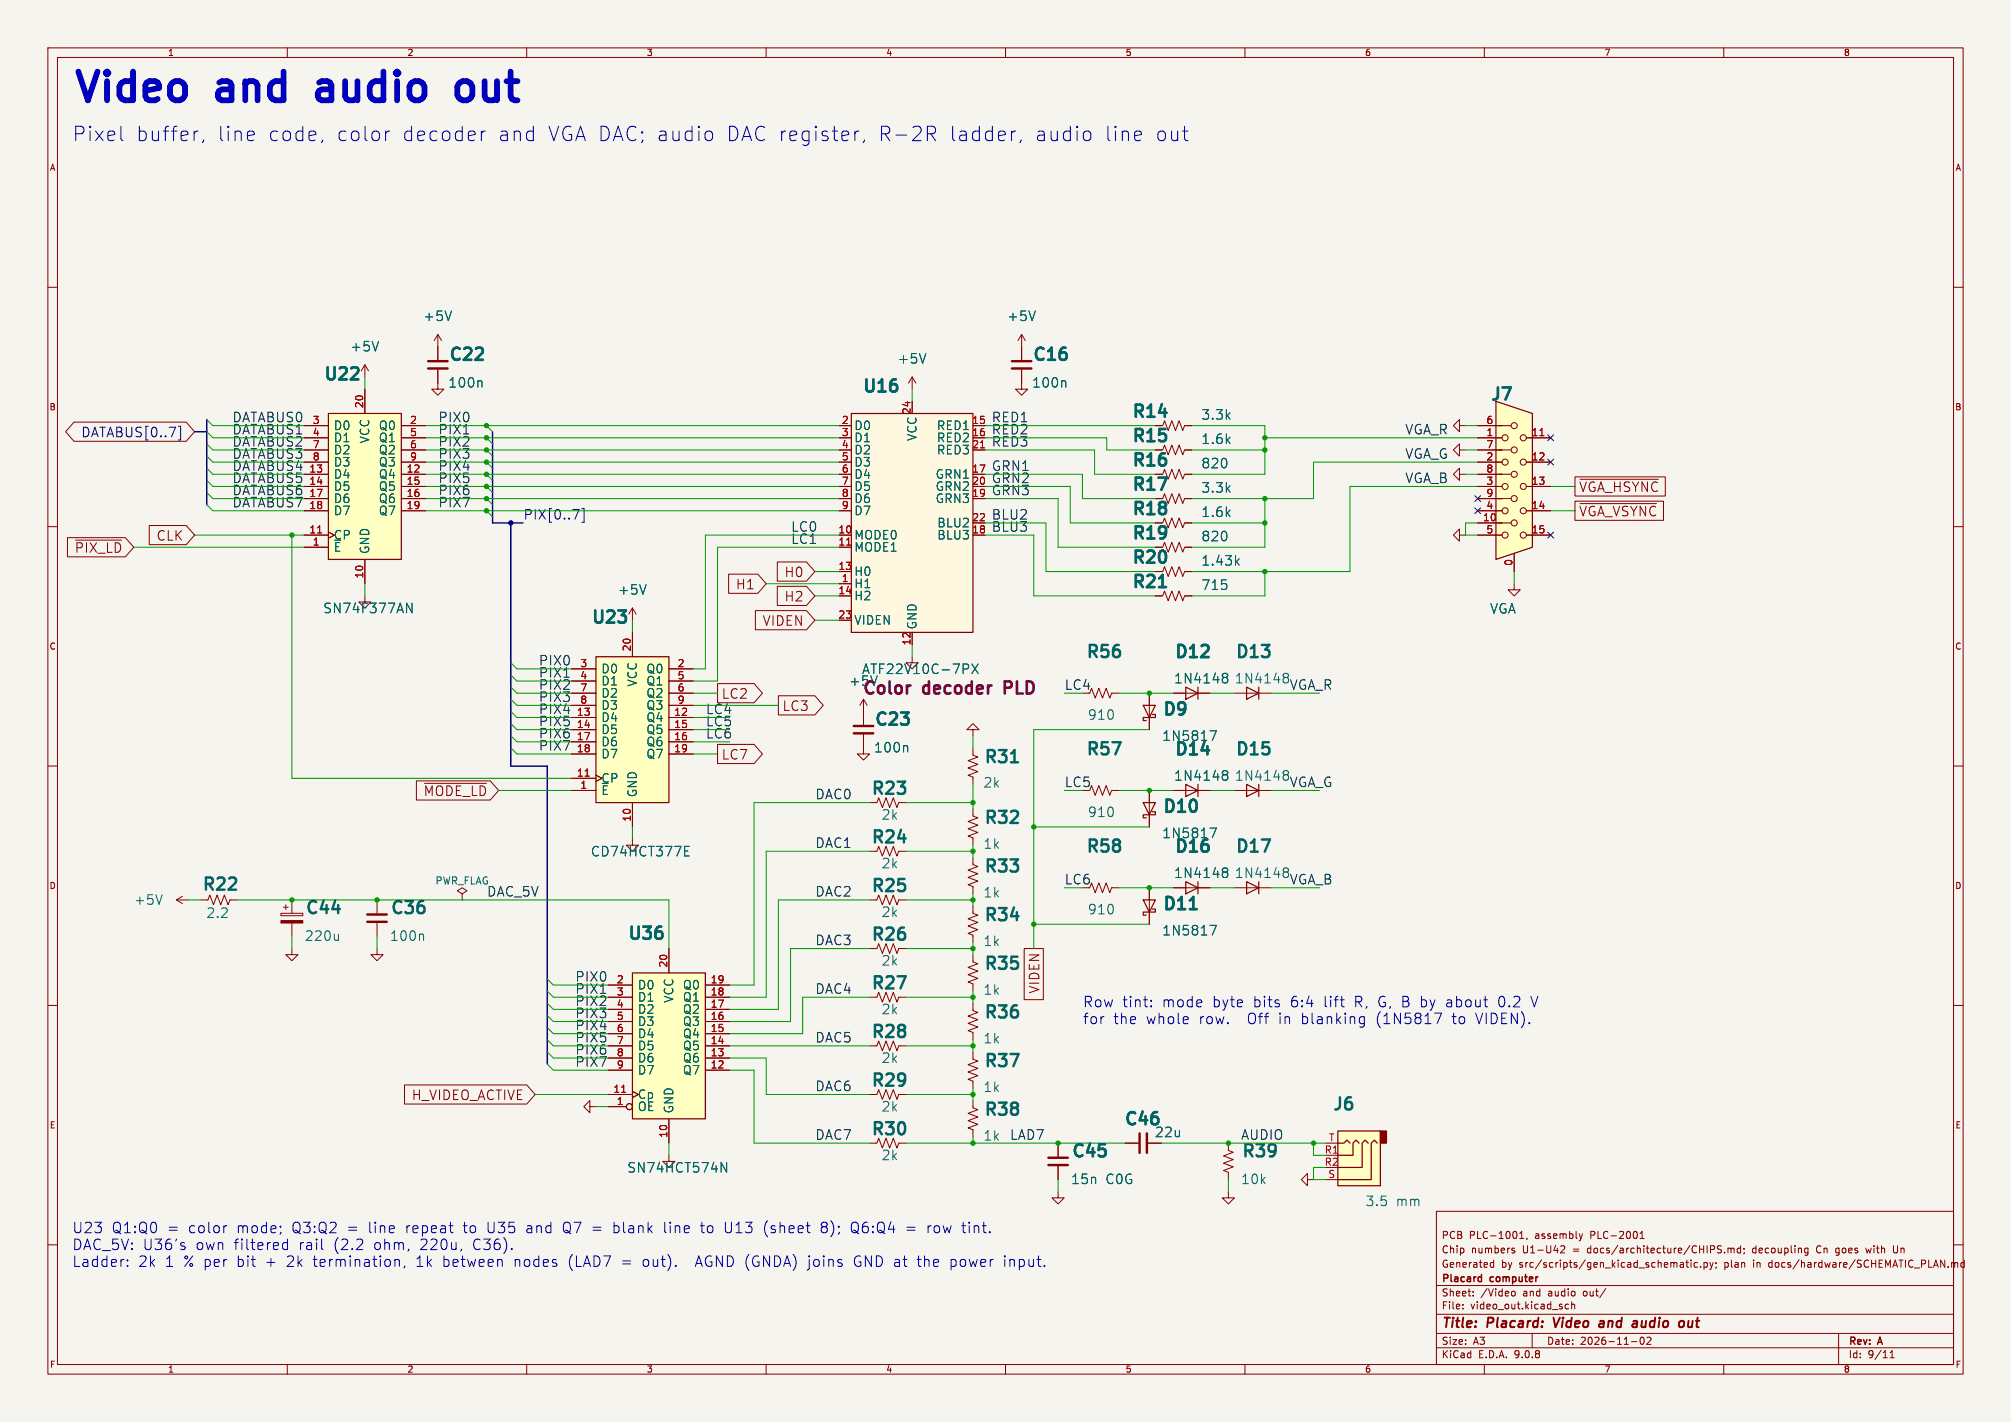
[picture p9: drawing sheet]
<svg xmlns="http://www.w3.org/2000/svg" width="420mm" height="297mm" viewBox="0 0 420 297" stroke-linecap="round" stroke-linejoin="round" font-family="sans-serif">
<path d="M0 0h420v297h-420z" fill="#f5f4ef" stroke="#f5f4ef" stroke-width=".21"/>
<g fill="none" stroke="#840000" stroke-width=".21">
<path d="M10 10h400v277h-400zM12 12h396v273h-396zM60 10v2M110 10v2M160 10v2M210 10v2M260 10v2M310 10v2M360 10v2M10 60h2M91.4 69.9l-.7 1.2M91.4 69.9l.8 1.2"/>
<path d="M91.4 69.9v2.5M190.5 78.7l-.8 1.3M190.5 78.7l.8 1.3M190.5 78.7v2.6M408 60h2M10 110h2M242.8 119.4l.4-1 .8 2 .7-2 .8 2 .8-2 .7 2 .4-1h1.5M242.8 104.1l.4-1 .8 2.1 .7-2.1 .8 2.1 .8-2.1 .7 2.1 .4-1.1h1.5M242.8 109.2l.4-1 .8 2 .7-2 .8 2 .8-2 .7 2 .4-1h1.5M242.8 114.3l.4-1 .8 2 .7-2 .8 2 .8-2 .7 2 .4-1h1.5M408 110h2M76.2 124.5v1.2h1.3l-1.3 1.3-1.3-1.3h1.3"/>
<path d="M10 160h2M180.3 146.1l-.7 1.2M180.3 146.1l.8 1.2M180.3 146.1v2.5M408 160h2M240 165.1v7.6M36.8 188h2.6M36.8 188l1.3 .7M38.1 187.2l-1.3 .8M41.9 188h1.5l.4-1.1 .8 2.1 .7-2.1 .8 2.1 .8-2.1 .7 2.1 .4-1h1.5M58.7 190.8h4.5v.5h-4.5zM59.2 189.5h1"/>
<path d="M59.7 189v1M61 198.1v1.3h1.2l-1.2 1.3-1.3-1.3h1.3M61 188v2.8M61 192.8v2.8M78.7 198.1v1.3h1.3l-1.3 1.3-1.2-1.3h1.2M240 185.4v7.6M245.1 185.4h7.6M10 210h2M408 210h2M123.2 231.1v-1.2l-1.3 1.2 1.3 1.3v-1.3h1.3M300 253h108v32h-108zM317.4 258.7h.8"/>
<path d="M317.4 257.6l.4-.4v1.5M318.9 258.6l-.1 .3M329.8 257.7l.4 1M330.2 258.7l-.2 .3M330.5 257.7l-.3 1M342.5 258.7h.9M342.5 257.6l.4-.4v1.5M10 260h2M300 278.5h108M300 274.5h108M300 268.5h108M305.5 273.2v.2"/>
<path d="M305.5 272.5v.1M307.7 270.5v.2M307.7 269.8v.1M311.4 264.6h.5M311.4 263.8h.5M311.9 263.2v1.5M315.7 269.8l.5-.1 .2 .3-.1 .6-.4 .1-.2-.2M315.9 261.2l.4 .1 .1 .2-.2 .2h-.3M315.9 260.7l.4 .1M320 278.5v3M325.9 260.3l.6-.1 .3 .4-.9 1.1h.9M327.6 272.5l-.4-.1-.3 .3 .1 .6h.6"/>
<path d="M328.2 272.5l.2-.1 .4 .1 .1 .9M328.2 271.9v1.5M335.4 269.1l-1.3 1.9M342.7 279.4l.2-.1a.8 .8 0 0 1 .5 .7 .8 .8 0 0 1-.5 .8l-.2-.2-.2-.4zM343.9 279.4l.6-.1 .3 .4-.9 1.1h.9M351.1 263.7h.3l.2 .2v.8M351.6 264.6l-.5 .1M351.6 264l-.5 .1M352.1 263.7h.6M352.3 263.2v1.3l.4 .2M353.2 263.2v.1M353.2 263.7v1"/>
<path d="M354.5 263.8l-.4-.1-.3 .3 .1 .6h.6M355.2 264.5v.2M355.9 263.8l.4-.1 .3 .3-.2 .6h-.5M355.9 263.7v1.5M357.1 263.7l.3 1M357.4 264.7l-.3 .5M357.8 263.7l-.4 1M358.4 263.8v.1M358.4 264.6l-.1 .3M358.9 260.2l.6 .1M359.2 261l.3 .3-.3 .4M360.2 261.5v.2"/>
<path d="M360.9 260.8l.4-.1 .2 .2M360.9 260.7v1M361.5 260.9l.2-.2 .4 .1 .1 .9M361.5 260.9v.8M363.5 260.8l-.4-.1-.3 .3 .1 .6h.6M363.5 260.2v1.5M364.2 260.8v.1M364.3 261.6l-.1 .3M377 261.6h.6M377 260.8h.6M377.6 260.7v1.2l-.2 .2-.3 .1M383.4 260.8v.7"/>
<path d="M384 278.5v6.5M389.7 260.7l.2 1M395.4 260.2v1.2l.2 .2 .4 .1M407.6 263.8l.4-.1 .2 .2M407.6 263.7v1M408 260h2M408.2 263.9l.2-.2 .4 .1 .1 .9M408.2 263.9v.8M410.2 263.8l-.4-.1-.3 .3 .2 .6h.5M410.2 263.2v1.5M60 285v2M110 285v2"/>
<path d="M160 285v2M210 285v2M260 285v2M300 281.5h108M310 285v2M340.7 280.2h1.2M360 285v2M394.7 283.6h.9M394.7 282.5l.5-.4v1.5"/>
</g>
<path d="M324.4 275.2l.5 2M333.9 276.9l.3 .3 .7-.1M334.2 276h.7M335 276.3l-.7 .1-.3 .3M341.7 275.9l.2 .3-.1 1M341.9 276.3l-.2 .1M352.6 275.9v1.2h.7" fill="none" stroke="#840000" stroke-width=".4"/>
<path d="M309 266.7l.4 .1M309.4 266.2v1.5M309.4 267.6l-.4 .1" fill="none" stroke="#840000" stroke-width=".3"/>
<path d="M258.2 117.3l.6 .7M258.8 116.7l-.8 .8M252.7 173h1.3l-.8 2M70.7 195.1v1.3M70.7 196.2l-.1 .1M252.7 193.3h1.3l-.8 2M255.7 181.3l.5 .1 .2 .3-.4 .4M255.7 182.1h.3M256 182.1l.4 .4v.4l-.2 .3-.5 .1" fill="none" stroke="#006464" stroke-width=".21"/>
<path d="M238.8 167.6h2.5l-1.3 2.6zM240.7 169.5h.6v.7h-2.5v.6h.6M238.8 188h2.5l-1.3 2.5zM240.7 189.9h.6v.6h-2.5v.6h.6M247.6 184.2l2.6 1.2-2.6 1.3zM250.2 184.2v2.5" fill="none" stroke="#840000" stroke-width=".25"/>
<path d="M58.7 192.3h4.5v.5h-4.5z" fill="#840000" stroke="#840000" stroke-width=".21"/>
<path d="M248.5 189.9h1.4" fill="none" stroke="#006464" stroke-width=".51"/>
<path d="M68.6 86.4h15.2v30.4h-15.2z" fill="#ffffc2"/>
<path d="M68.6 86.4h15.2v30.4h-15.2z" fill="none" stroke="#840000" stroke-width=".25"/>
<g fill="none" stroke="#840000" stroke-width=".21">
<path d="M63.5 88.9h5.1M63.5 91.4h5.1M63.5 94h5.1M63.5 96.5h5.1M63.5 99.1h5.1M76.2 81.3v5.1M83.8 88.9h5.1M83.8 91.4h5.1M83.8 94h5.1M83.8 96.5h5.1M83.8 99.1h5.1M91.4 80v1.3h1.3l-1.3 1.3-1.2-1.3h1.2"/>
<path d="M242.8 88.9l.4-1 .8 2 .7-2 .8 2 .8-2 .7 2 .4-1h1.5M242.8 94l.4-1 .8 2 .7-2 .8 2 .8-2 .7 2 .4-1h1.5M242.8 99.1l.4-1.1 .8 2.1 .7-2.1 .8 2.1 .8-2.1 .7 2.1 .4-1h1.5M63.5 101.6h5.1M63.5 104.1h5.1M63.5 106.7h5.1M63.5 111.8h5.1M63.5 114.3h5.1M68.6 111.1l1.2 .7-1.2 .6M76.2 116.8v5.1M83.8 101.6h5.1M83.8 104.1h5.1"/>
<path d="M83.8 106.7h5.1M180.3 148.6v2.8M180.3 153.4v2.8"/>
</g>
<path d="M66.3 111.3h.9" fill="none" stroke="#a90000" stroke-width=".21"/>
<path d="M84.9 126l1.2 2v-2M189.5 155.8l.1 1.3" fill="none" stroke="#006464" stroke-width=".21"/>
<path d="M178.3 151.6h4.1M178.3 153.2h4.1" fill="none" stroke="#840000" stroke-width=".51"/>
<path d="M312.4 83.8l7.6 2.6v27.9l-7.6 2.5z" fill="#ffffc2"/>
<path d="M312.4 83.8l7.6 2.6v27.9l-7.6 2.5z" fill="none" stroke="#840000" stroke-width=".25"/>
<g fill="none" stroke="#840000" stroke-width=".21">
<path d="M304.8 99.1v-1.3l-1.3 1.3 1.3 1.2v-1.2h1.3M308.6 94h7M308.6 88.9h7M308.6 99.1h7M308.6 91.4h5.1M308.6 96.5h5.1M318.8 91.4h5M318.8 96.5h5M308.6 104.1h7M308.6 109.2h7M308.6 101.6h5.1M308.6 106.7h5.1"/>
<path d="M308.6 111.8h5.1M316.2 115.6v3.8M318.8 101.6h5M318.8 106.7h5M318.8 111.8h5M316.2 121.9v1.3h1.3l-1.3 1.3-1.2-1.3h1.2M180.3 156.2v1.3h1.3l-1.3 1.3-1.2-1.3h1.2M183.1 238.8l.4-1.1 .8 2.1 .7-2.1 .8 2.1 .8-2.1 .7 2.1 .4-1M139.7 241.3v1.3h1.3l-1.3 1.2-1.3-1.2h1.3"/>
<circle cx="314.3" cy="91.4" r=".63"/>
<circle cx="314.3" cy="96.5" r=".63"/>
<circle cx="316.2" cy="88.9" r=".63"/>
<circle cx="316.2" cy="94" r=".63"/>
<circle cx="316.2" cy="99.1" r=".63"/>
<circle cx="318.1" cy="91.4" r=".63"/>
<circle cx="318.1" cy="96.5" r=".63"/>
<circle cx="314.3" cy="111.8" r=".63"/>
<circle cx="314.3" cy="101.6" r=".63"/>
<circle cx="314.3" cy="106.7" r=".63"/>
<circle cx="316.2" cy="109.2" r=".63"/>
<circle cx="316.2" cy="104.1" r=".63"/>
<circle cx="318.1" cy="111.8" r=".63"/>
<circle cx="318.1" cy="106.7" r=".63"/>
<circle cx="318.1" cy="101.6" r=".63"/>
</g>
<path d="M321.6 91h.9" fill="none" stroke="#a90000" stroke-width=".21"/>
<path d="M177.8 86.4h25.4v45.7h-25.4z" fill="#fff8e1"/>
<path d="M177.8 86.4h25.4v45.7h-25.4zM238.8 147.3h2.5l-1.3 2.6zM240.7 149.2h.6v.7h-2.5v.6h.6M247.6 163.8l2.6 1.3-2.6 1.3zM250.2 163.8v2.6M260.3 163.8l2.6 1.3-2.6 1.3zM262.9 163.8v2.6M260.3 184.2l2.6 1.2-2.6 1.3zM262.9 184.2v2.5" fill="none" stroke="#840000" stroke-width=".25"/>
<g fill="none" stroke="#840000" stroke-width=".21">
<path d="M76.2 76.2l-.8 1.3M76.2 76.2l.8 1.3M76.2 76.2v2.5M91.4 72.4v2.8M91.4 77.2v2.8M213.4 77.2v4.1h1.2l-1.2 1.3-1.3-1.3h1.3M213.4 72.4v2.8M175.3 88.9h2.5M175.3 91.4h2.5M175.3 94h2.5M175.3 96.5h2.5M175.3 99.1h2.5"/>
<path d="M203.2 94h2.5M175.3 101.6h2.5M175.3 104.1h2.5M175.3 106.7h2.5M175.3 114.3h2.5M175.3 121.9h2.5M190.5 137.2v1.2h1.3l-1.3 1.3-1.3-1.3h1.3M203.2 156.2v1.5l1 .4-2 .8 2 .7-2 .8 2 .8-2 .7 1 .4v1.5M203.2 152.4h1.3l-1.3-1.3-1.3 1.3h1.3v1.3M227.6 144.8l.4-1 .7 2 .8-2 .8 2 .7-2 .8 2 .4-1h1.5M240 144.8v7.6M203.2 179.1v1.5l1 .4-2 .7 2 .8-2 .8 2 .7-2 .8 1 .4v1.5"/>
<path d="M227.6 165.1l.4-1 .7 2 .8-2 .8 2 .7-2 .8 2 .4-1h1.5M245.1 165.1h7.6M257.8 165.1h7.6M78.7 188v2.8M78.7 192.8v2.8M96.5 186.7l1-.6-1-.7-1 .7 1 .6v1.3M96.5 188h.1M257.8 185.4h7.6"/>
</g>
<path d="M204.8 93.5h.8M176.8 113.9h.9" fill="none" stroke="#a90000" stroke-width=".21"/>
<path d="M100.6 79.6l.1 1.3M222.5 79.6l.1 1.3M203 138.7l1.3 2M204.3 138.7l-1.3 2M252.7 152.6h1.3l-.8 2M255.7 161l.5 .1 .2 .2-.4 .5M255.7 161.8h.3M256 161.8l.4 .4v.4l-.2 .3-.5 .1M268.4 161l.5 .1 .2 .2-.1 .3M88.4 195.2l.1 1.2M268.4 181.3l.5 .1 .2 .3-.1 .2" fill="none" stroke="#006464" stroke-width=".21"/>
<path d="M89.4 75.4h4.1M89.4 77h4.1M211.3 75.4h4.1M211.3 77h4.1M76.7 191h4.1M76.7 192.5h4.1" fill="none" stroke="#840000" stroke-width=".51"/>
<path d="M211.2 159.2h1.4" fill="none" stroke="#006464" stroke-width=".51"/>
<path d="M132.1 203.2h15.2v30.5h-15.2z" fill="#ffffc2"/>
<path d="M247.6 143.5l2.6 1.3-2.6 1.3zM250.2 143.5v2.6M260.3 143.5l2.6 1.3-2.6 1.3zM262.9 143.5v2.6M132.1 203.2h15.2v30.5h-15.2z" fill="none" stroke="#840000" stroke-width=".25"/>
<g fill="none" stroke="#840000" stroke-width=".21">
<path d="M213.4 69.9l-.8 1.2M213.4 69.9l.7 1.2M213.4 69.9v2.5M242.8 124.5l.4-1.1 .8 2.1 .7-2.1 .8 2.1 .8-2.1 .7 2.1 .4-1h1.5M245.1 144.8h7.6M257.8 144.8h7.6M132.1 175.3v1.2h1.2l-1.2 1.3-1.3-1.3h1.3M183.1 167.6l.4-1 .8 2.1 .7-2.1 .8 2.1 .8-2.1 .7 2.1 .4-1.1M188 167.6h1.2M203.2 168.9v1.5l1 .4-2 .8 2 .7-2 .8 2 .8-2 .7 1 .4v1.5M139.7 198.1v5.1M227.6 185.4l.4-1 .7 2 .8-2 .8 2 .7-2 .8 2 .4-1h1.5"/>
<path d="M127 205.7h5.1M127 208.3h5.1M127 210.8h5.1M127 213.4h5.1M127 215.9h5.1M127 218.4h5.1M147.3 205.7h5.1M147.3 208.3h5.1M147.3 210.8h5.1M147.3 213.4h5.1M147.3 215.9h5.1M147.3 218.4h5.1"/>
<path d="M127 221h5.1M127 223.5h5.1M127 228.6h5.1M127 231.1h3.8M132.1 228l1.2 .6-1.2 .6M139.7 233.7v5.1M147.3 221h5.1M147.3 223.5h5.1M221 238.8v2.8M221 248.9v1.3h1.2l-1.2 1.3-1.3-1.3h1.3M221 243.6v2.8"/>
<circle cx="131.4" cy="231.1" r=".63"/>
</g>
<path d="M129.8 228.2h.9" fill="none" stroke="#a90000" stroke-width=".21"/>
<path d="M255.7 140.6l.5 .1 .2 .3-.4 .5M255.7 141.5h.3M256 141.5l.4 .4v.4l-.2 .2-.5 .1M268.4 140.6l.5 .1 .2 .3-.1 .3M150.6 242.8l1.1 2v-2" fill="none" stroke="#006464" stroke-width=".21"/>
<path d="M242.1 122.6h1.4" fill="none" stroke="#006464" stroke-width=".51"/>
<path d="M218.9 241.8h4.1M218.9 243.3h4.1" fill="none" stroke="#840000" stroke-width=".51"/>
<path d="M279.4 236.2h8.9v11.4h-8.9z" fill="#ffffc2"/>
<path d="M288.3 236.2h1.3v2.6h-1.3z" fill="#840000" stroke="#840000" stroke-width=".25"/>
<path d="M279.4 236.2h8.9v11.4h-8.9zM279.4 238.8h1.3l.6-.7 .6 .7M283.8 238.8l-.6-.7-.6 .7v2.5h-3.2M285.7 238.8l-.6-.7-.6 .7v5h-5.1M287.7 238.8l-.7-.7-.6 .7v7.6h-7" fill="none" stroke="#840000" stroke-width=".25"/>
<path d="M183.1 177.8l.4-1 .8 2 .7-2 .8 2 .8-2 .7 2 .4-1M276.9 246.4h2.5" fill="none" stroke="#840000" stroke-width=".21"/>
<path d="M124.5 137.2h15.2v30.4h-15.2z" fill="#ffffc2"/>
<path d="M124.5 137.2h15.2v30.4h-15.2z" fill="none" stroke="#840000" stroke-width=".25"/>
<g fill="none" stroke="#840000" stroke-width=".21">
<path d="M91.4 72.4v2.8M91.4 77.2v2.8M213.4 72.4v2.8M213.4 77.2v2.8M15.5 88.2h23.4l1.7 2-1.7 2h-23.4l-1.8-2zM63.5 88.9h5.1M63.5 91.4h5.1M63.5 94h5.1M63.5 96.5h5.1M63.5 99.1h5.1M76.2 81.3v5.1M83.8 88.9h5.1"/>
<path d="M83.8 91.4h5.1M83.8 94h5.1M83.8 96.5h5.1M83.8 99.1h5.1M175.3 88.9h2.5M175.3 91.4h2.5M175.3 94h2.5M175.3 96.5h2.5M175.3 99.1h2.5M203.2 94h2.5M247.6 88.9h1.3M247.6 94h1.3"/>
<path d="M247.6 99.1h1.3M304.8 94v-1.3l-1.3 1.3 1.3 1.3v-1.3h1.3M304.8 88.9v-1.3l-1.3 1.3 1.3 1.3v-1.3h1.3M308.6 88.9h5.1M308.6 91.4h5.1M308.6 94h5.1M308.6 96.5h5.1M308.6 99.1h5.1M318.8 91.4h5M318.8 96.5h5M328.9 99.6h18.9v4h-18.9zM14.1 112.3h12.1l1.7 2-1.7 2h-12.1z"/>
<path d="M15.8 112.8h9.6M31.2 109.8h7.7l1.7 2-1.7 2h-7.7zM63.5 101.6h5.1M63.5 104.1h5.1M63.5 106.7h5.1M63.5 111.8h5.1M63.5 114.3h5.1M68.6 111.1l1.2 .7-1.2 .6M76.2 116.8v5.1M83.8 101.6h5.1M83.8 104.1h5.1M83.8 106.7h5.1"/>
<path d="M152.2 119.9h6.1l1.7 2-1.7 2h-6.1zM162.3 117.4h6.1l1.8 2-1.8 2h-6.1zM175.3 101.6h2.5M175.3 104.1h2.5M175.3 106.7h2.5M175.3 114.3h2.5M247.6 104.1h1.3M247.6 109.2h1.3M247.6 119.4h1.3M247.6 114.3h1.3M304.8 111.8v-1.3l-1.3 1.3 1.3 1.2v-1.2h1.3M308.6 101.6h5.1"/>
<path d="M308.6 104.1h5.1M308.6 106.7h5.1M308.6 109.2h5.1M308.6 111.8h5.1M316.2 115.6v3.8M318.8 101.6h5M318.8 106.7h5M318.8 111.8h5M328.9 104.7h18.5v4h-18.5zM330 100.1h16.3M330 105.2h16M119.4 139.7h5.1"/>
<path d="M132.1 127v2.5M132.1 132.1v5.1M132.1 127l-.8 1.3M132.1 127l.7 1.3M139.7 139.7h5.1M157.8 127.5h10.6l1.8 2-1.8 2h-10.6zM162.3 122.5h6.1l1.8 2-1.8 2h-6.1zM175.3 121.9h2.5M247.6 124.5h1.3M119.4 142.2h5.1M119.4 144.8h5.1M119.4 147.3h5.1"/>
<path d="M119.4 149.9h5.1M119.4 152.4h5.1M119.4 154.9h5.1M119.4 157.5h5.1M139.7 142.2h5.1M139.7 144.8h5.1M139.7 147.3h5.1M139.7 149.9h5.1M139.7 152.4h5.1M139.7 154.9h5.1M139.7 157.5h5.1M149.9 142.8h7.6l1.7 2-1.7 2h-7.6z"/>
<path d="M149.9 155.5h7.6l1.7 2-1.7 2h-7.6zM162.6 145.3h7.6l1.7 2-1.7 2h-7.6zM180.3 148.6v2.8M180.3 153.4v2.8M240 144.8v2.5M240 149.9v2.5M245.1 144.8h2.5M250.2 144.8h2.5M87 163.1h15.4l1.7 2-1.7 2h-15.4zM88.7 163.6h12.9M119.4 162.6h5.1M119.4 165.1h5.1"/>
<path d="M124.5 161.9l1.2 .7-1.2 .6M132.1 167.6v5.1M240 165.1v2.5M240 170.2v2.5M245.1 165.1h2.5M250.2 165.1h2.5M139.7 198.1v5.1M183.1 198.1l.4-1 .8 2 .7-2 .8 2 .8-2 .7 2 .4-1M183.1 188l.4-1.1 .8 2.1 .7-2.1 .8 2.1 .8-2.1 .7 2.1 .4-1M188 198.1h1.2M188 188h1.2M203.2 199.4v1.5l1 .4-2 .8 2 .7-2 .8 2 .7-2 .8 1 .4v1.5"/>
<path d="M203.2 189.2v1.6l1 .3-2 .8 2 .8-2 .7 2 .8-2 .7 1 .4v1.6M213.9 198.1h4v10.7h-4zM240 185.4v2.6M240 190.5v2.5M245.1 185.4h2.5M250.2 185.4h2.5M127 205.7h5.1M127 208.3h5.1M127 210.8h5.1M127 213.4h5.1M127 215.9h5.1M127 218.4h5.1"/>
<path d="M147.3 205.7h5.1M147.3 208.3h5.1M147.3 210.8h5.1M147.3 213.4h5.1M147.3 215.9h5.1M147.3 218.4h5.1M183.1 218.4l.4-1 .8 2.1 .7-2.1 .8 2.1 .8-2.1 .7 2.1 .4-1.1M183.1 208.3l.4-1 .8 2 .7-2 .8 2 .8-2 .7 2 .4-1M203.2 219.7v1.5l1 .4-2 .8 2 .7-2 .8 2 .8-2 .7 1 .4v1.5M203.2 209.6v1.5l1 .4-2 .7 2 .8-2 .7 2 .8-2 .8 1 .3v1.6M84.5 226.6h25.5l1.8 2-1.8 2h-25.5zM127 228.6h5.1"/>
<path d="M127 221h5.1M127 223.5h5.1M127 231.1h3.8M132.1 228l1.2 .6-1.2 .6M139.7 233.7v5.1M147.3 221h5.1M147.3 223.5h5.1M183.1 228.6l.4-1 .8 2 .7-2 .8 2 .8-2 .7 2 .4-1M188 228.6h1.2M203.2 229.9v1.5l1 .4-2 .7 2 .8-2 .8 2 .7-2 .8 1 .4v1.5M221 238.8v2.8M234.9 238.8h2.8"/>
<path d="M239.8 238.8h2.8M256.5 238.8v1.5l1.1 .4-2.1 .7 2.1 .8-2.1 .8 2.1 .7-2.1 .8 1 .4v1.5M221 243.6v2.8M256.5 248.9v1.3h1.3l-1.3 1.3-1.2-1.3h1.2M273 246.4v-1.3l-1.2 1.3 1.2 1.2v-1.2h1.3"/>
<circle cx="131.4" cy="231.1" r=".63"/>
</g>
<path d="M204.8 93.5h.8M321.6 91h.9M66.3 111.3h.9M176.8 113.9h.9M122.2 162.1h.9M129.8 228.2h.9" fill="none" stroke="#a90000" stroke-width=".21"/>
<g fill="none" stroke="#006464" stroke-width=".21">
<path d="M100.6 79.6l.1 1.3M222.5 79.6l.1 1.3M258.2 117.3l.6 .7M258.8 116.7l-.8 .8M84.9 126l1.2 2v-2M203 138.7l1.3 2M204.3 138.7l-1.3 2M189.5 155.8l.1 1.3M252.7 152.6h1.3l-.8 2M255.7 140.6l.5 .1 .2 .3-.4 .5M255.7 141.5h.3M256 141.5l.4 .4v.4l-.2 .2-.5 .1"/>
<path d="M143 177.7h.7M143 178.8h.9M143 176.8h.9M252.7 173h1.3l-.8 2M255.7 161l.5 .1 .2 .2-.4 .5M255.7 161.8h.3M256 161.8l.4 .4v.4l-.2 .3-.5 .1M252.7 193.3h1.3l-.8 2M255.7 181.3l.5 .1 .2 .3-.4 .4M255.7 182.1h.3M256 182.1l.4 .4v.4l-.2 .3-.5 .1M150.6 242.8l1.1 2v-2"/>
</g>
<path d="M238 236.7v4.1M239.5 236.7v4.1" fill="none" stroke="#840000" stroke-width=".51"/>
<g fill="none" stroke="#000084" stroke-width=".21">
<path d="M37.2 89h.5v2.9h-.5M323.2 90.8l1.3 1.2M323.2 95.9l1.3 1.2M324.5 90.8l-1.3 1.2M324.5 95.9l-1.3 1.2M119.6 106.4h1.3l-.8 2M121.5 106.2h.5v2.9h-.5M308 106.1l1.2 1.2M308 103.5l1.2 1.2M309.2 106.1l-1.2 1.2M309.2 103.5l-1.2 1.2M323.2 111.2l1.3 1.2"/>
<path d="M324.5 111.2l-1.3 1.2"/>
</g>
<path d="M40.6 90.2h2.6M43.2 87.6v17.8M102.9 90.2v19h6.3M106.7 109.2v50.8h7.6v62.2" fill="none" stroke="#000084" stroke-width=".3"/>
<g fill="none" stroke="#009600" stroke-width=".21">
<path d="M76.2 78.7v2.6M43.2 92.7l1.2 1.3h19.1M43.2 87.6l1.2 1.3h19.1M43.2 90.2l1.2 1.2h19.1M43.2 95.3l1.2 1.2h19.1M43.2 97.8l1.2 1.3h19.1M88.9 94h86.4M88.9 88.9h86.4M88.9 91.4h86.4M88.9 96.5h86.4M88.9 99.1h86.4M101.6 91.4l1.3 1.3"/>
<path d="M101.6 99.1l1.3 1.2M101.6 96.5l1.3 1.3M101.6 94l1.3 1.3M101.6 88.9l1.3 1.3M190.5 81.3v2.5M205.7 94h22.9v5.1h12.7M205.7 91.4h25.4v2.6h10.2M205.7 88.9h35.6M205.7 99.1h20.4v5h15.2M248.9 94h15.3M248.9 88.9h15.3v10.2h-15.3M264.2 91.4h44.4"/>
<path d="M306.1 94h2.5M306.1 88.9h2.5M306.1 99.1h2.5M308.6 96.5h-34.3v7.6h-25.4M27.9 114.3h35.6M40.6 111.8h22.9M43.2 100.3l1.2 1.3h19.1M43.2 102.9l1.2 1.2h19.1M43.2 105.4l1.2 1.3h19.1M61 111.8v50.8h58.4M88.9 101.6h86.4M88.9 104.1h86.4"/>
<path d="M88.9 106.7h86.4M101.6 104.1l1.3 1.3M101.6 106.7l1.3 1.3M101.6 101.6l1.3 1.3M170.2 119.4h5.1M175.3 111.8h-28v27.9h-2.5M175.3 114.3h-25.4v27.9h-5.1M205.7 111.8h10.2v12.7h25.4M205.7 101.6h17.8v7.6h17.8M205.7 104.1h15.3v10.2h20.3M205.7 109.2h12.7v10.2h22.9M248.9 109.2h15.3"/>
<path d="M264.2 119.4v5.1h-15.3M264.2 104.1v10.2h-15.3M308.6 101.6h-26.7v17.8h-33M308.6 109.2h-2.5v2.6h2.5M316.2 119.4v2.5M323.8 101.6h5.1M323.8 106.7h5.1M76.2 121.9v2.6M106.7 138.4l1.2 1.3h11.5M132.1 129.5v2.6M160 121.9h15.3M170.2 124.5h5.1"/>
<path d="M170.2 129.5h5.1M190.5 134.6v2.6M106.7 156.2l1.2 1.3h11.5M106.7 148.6l1.2 1.3h11.5M106.7 153.7l1.2 1.2h11.5M106.7 151.1l1.2 1.3h11.5M106.7 143.5l1.2 1.3h11.5M106.7 146.1l1.2 1.2h11.5M106.7 141l1.2 1.2h11.5M144.8 157.5h5.1M144.8 149.9h7.6M144.8 154.9h7.6"/>
<path d="M144.8 152.4h7.6M144.8 144.8h5.1M144.8 147.3h17.8M203.2 153.7v2.5M233.7 144.8h11.4M240 152.4h-24.1v45.7M252.7 144.8h5.1M265.4 144.8h10.2M104.1 165.1h15.3M132.1 172.7v2.6M181.6 167.6h-24.1v38.1h-5.1M181.6 177.8h-21.6v30.5h-7.6"/>
<path d="M189.2 177.8h14M189.2 167.6h14M203.2 163.8v5.1M203.2 176.5v2.6M215.9 172.7h24.1M233.7 165.1h11.4M252.7 165.1h5.1M265.4 165.1h10.2M39.4 188h2.5M49.5 188h90.2v10.1M61 195.6v2.5M78.7 195.6v2.5"/>
<path d="M181.6 198.1h-16.5v15.3h-12.7M181.6 188h-19v22.8h-10.2M189.2 198.1h14M189.2 188h14M203.2 186.7v2.5M203.2 196.9v2.5M215.9 193h24.1M233.7 185.4h11.4M252.7 185.4h5.1M265.4 185.4h10.2M114.3 204.5l1.3 1.2h11.4M114.3 217.2l1.3 1.2h11.4"/>
<path d="M114.3 219.7l1.3 1.3h11.4M114.3 207l1.3 1.3h11.4M114.3 209.6l1.3 1.2h11.4M114.3 214.6l1.3 1.3h11.4M114.3 212.1l1.3 1.3h11.4M152.4 218.4h29.2M181.6 208.3h-14v7.6h-15.2M189.2 218.4h14M189.2 208.3h14M203.2 207v2.6M203.2 217.2v2.5M111.8 228.6h15.2"/>
<path d="M114.3 222.2l1.3 1.3h11.4M124.5 231.1h2.5M139.7 238.8v2.5M152.4 223.5h5.1v15.3h24.1M152.4 221h7.6v7.6h21.6M189.2 228.6h14M189.2 238.8h45.7M203.2 227.3v2.6M203.2 237.5v1.3M242.6 238.8h34.3M274.3 238.8v2.5h2.6M221 246.4v2.5"/>
<path d="M256.5 246.4v2.5M276.9 243.8h-2.6v2.6h2.6"/>
</g>
<g fill="none" stroke="#0000c2" stroke-width=".21">
<path d="M25.2 26.4v2.5l.5 .5M41.4 27.4l-.6 .1M42.5 29.2l-.3 .6M52.7 27.4l.3 .1 .1 .6-1.4 .3M53 29.2l-.3 .2M67.4 29.2l-.3 .6M80.5 27.4v2M81.4 27.4a.77 .77 0 0 0-.9 .5M100.5 27.4v2M101.4 27.4a.77 .77 0 0 0-.9 .5M111.1 27.4l.3 .1M111.4 26.4v3"/>
<path d="M111.4 29.2l-.3 .2M147.2 27.9a.81 .81 0 0 1 .8-.6 .81 .81 0 0 1 .8 .6v.9a.81 .81 0 0 1-.8 .6 .81 .81 0 0 1-.8-.6M176.8 27.4l.3 .1 .1 .6-1.4 .3M177.1 29.2l-.3 .2M178.5 27.4v2M179.4 27.4a.77 .77 0 0 0-.9 .5M180.5 29.4l-.3 .4M194.4 27.9l1 1.5M195.2 26.7l-.4-.3h-1.1v3M195.2 27.7l-.4 .2h-1.1M211.2 27.4v2M212.1 27.4a.77 .77 0 0 0-.9 .5"/>
<path d="M227.5 27.5a.81 .81 0 0 0-1.3 .4v.9a.81 .81 0 0 0 1.3 .4M238 27.4h-.6l-.4 .4v1.1l.1 .3 .9 .2M238.4 28.1l-1.4 .3M247 27.4h1.1M247.4 26.4v2.5l.1 .3 .6 .2M240.4 210.1l.1 .1-.1 .1M240.4 210.1l-.1 .1 .1 .1M240.4 208.9v.2M240.4 210.1v.2M240.4 208.9l.1 .1-.1 .1M240.4 208.9l-.1 .1 .1 .1M248.1 212.5l.1 .4-1.1 .2"/>
<path d="M279.9 208.8h.8M280.2 210l.1 .2 .4 .1M284.9 212.5l-.6-.2-.4 .5v.6l.2 .3 .2 .1 .6-.1M284.9 212.3v1.8a.6 .6 0 0 1-.9 .3M301.1 211.6l-1 2.2M309.9 208.8h.8M310.3 210.2l.4 .1M38.4 259.5l.2 .1M47.4 256l-.6 .2M58.6 256.1l.1 .1-.1 .1M58.6 256.1l-.1 .1 .1 .1M58.6 256.1v.2"/>
<path d="M58.7 257.4l-.2 .4M60 258.8v2.2M60 259.6l-.6-.1-.4 .4v.7l.2 .3 .2 .1 .6-.1M67.2 258.8v1.9l.3 .3M75.7 259l.1 .2-.1 .5M93.8 256h.8M94.1 257.2l.1 .2 .4 .1M168.4 256h.8M168.8 257.4l.4 .1M206.7 257.3l.1 .1-.1 .1M206.7 257.3l-.1 .1 .1 .1M206.7 257.3v.2"/>
<path d="M26.6 264.3l.1 .1-.1 .1M26.6 264.3l-.1 .1 .1 .1M26.6 263.2v.2M26.6 264.3v.2M26.6 263.2l.1 .1-.1 .1M26.6 263.2l-.1 .1 .1 .1M38.4 260.3l.3 .3-.1 .3-.2 .1M74.4 261h1.4M82.5 263v1.5M82.5 263.3a.55 .55 0 0 1 .9 .1v1.1M84.6 264.4l-.3 .4M96.4 260.9l-.2 .4"/>
<path d="M104.6 263l.3 .4v1.1M106.9 260.8l.1 .1-.1 .1M106.9 260.8l-.1 .1 .1 .1M106.9 260.8v.2M141.1 264.3l.1 .1-.1 .1M141.1 264.3l-.1 .1 .1 .1M141.1 264.3v.2M218.1 264.3l.1 .1-.1 .1M218.1 264.3l-.1 .1 .1 .1M218.1 264.3v.2"/>
</g>
<path d="M66.6 19l-.2 .5v.6l.2 .6M98.4 17.5a1.63 1.63 0 0 0-1.6-.6 1.63 1.63 0 0 0-1.3 1.2v1.7a1.63 1.63 0 0 0 1.3 1.2 1.63 1.63 0 0 0 1.6-.6" fill="none" stroke="#0000c2" stroke-width="1.2"/>
<path d="M242.1 122.6h1.4M248.5 189.9h1.4" fill="none" stroke="#006464" stroke-width=".51"/>
<g fill="#009600" stroke="#009600" stroke-width=".21">
<circle cx="203.2" cy="218.4" r=".46"/>
<circle cx="203.2" cy="208.3" r=".46"/>
<circle cx="203.2" cy="228.6" r=".46"/>
<circle cx="203.2" cy="238.8" r=".46"/>
<circle cx="256.5" cy="238.8" r=".46"/>
<circle cx="274.3" cy="238.8" r=".46"/>
<circle cx="221" cy="238.8" r=".46"/>
<circle cx="264.2" cy="91.4" r=".46"/>
<circle cx="264.2" cy="94" r=".46"/>
<circle cx="264.2" cy="104.1" r=".46"/>
<circle cx="264.2" cy="109.2" r=".46"/>
<circle cx="215.9" cy="193" r=".46"/>
<circle cx="203.2" cy="198.1" r=".46"/>
<circle cx="240" cy="165.1" r=".46"/>
<circle cx="240" cy="185.4" r=".46"/>
<circle cx="264.2" cy="119.4" r=".46"/>
<circle cx="215.9" cy="172.7" r=".46"/>
<circle cx="240" cy="144.8" r=".46"/>
<circle cx="101.6" cy="101.6" r=".46"/>
<circle cx="101.6" cy="99.1" r=".46"/>
<circle cx="203.2" cy="167.6" r=".46"/>
<circle cx="101.6" cy="104.1" r=".46"/>
<circle cx="101.6" cy="106.7" r=".46"/>
<circle cx="61" cy="111.8" r=".46"/>
<circle cx="101.6" cy="94" r=".46"/>
<circle cx="101.6" cy="91.4" r=".46"/>
<circle cx="101.6" cy="96.5" r=".46"/>
<circle cx="101.6" cy="88.9" r=".46"/>
<circle cx="61" cy="188" r=".46"/>
<circle cx="78.7" cy="188" r=".46"/>
<circle cx="203.2" cy="188" r=".46"/>
<circle cx="203.2" cy="177.8" r=".46"/>
</g>
<circle cx="106.7" cy="109.2" r=".46" fill="#000084" stroke="#000084" stroke-width=".21"/>
<g font-size="8.4" fill="#0000c2">
<text x="15" y="21.8">Video</text>
<text x="46" y="21.8">and</text>
<text x="69.2" y="21.8">audio</text>
<text x="100.8" y="21.8">out</text>
</g>
<g font-size="4.2" fill="#0000c2">
<text x="15" y="29.8">Pixel</text>
<text x="28.1" y="29.8">buffer,</text>
<text x="45" y="29.8">line</text>
<text x="55.4" y="29.8">code,</text>
<text x="69.6" y="29.8">color</text>
<text x="83.1" y="29.8">decoder</text>
<text x="103" y="29.8">and</text>
<text x="113.3" y="29.8">VGA DAC; audio</text>
<text x="150.1" y="29.8">DAC register,</text>
<text x="181.6" y="29.8">R-2R</text>
<text x="196.3" y="29.8">ladder,</text>
<text x="214" y="29.8">audio</text>
<text x="228.4" y="29.8">line</text>
<text x="238.9" y="29.8">out</text>
</g>
<g font-size="3.5" fill="#006464">
<text x="93.4" y="76">C22</text>
<text x="215.4" y="76">C16</text>
<text x="67.3" y="80.1">U22</text>
<text x="179.8" y="82.7">U16</text>
<text x="311" y="84.3">J7</text>
<text x="123.2" y="130.9">U23</text>
<text x="226.5" y="138.1">R56</text>
<text x="245" y="138.1">D12</text>
<text x="257.7" y="138.1">D13</text>
<text x="182.3" y="152.2">C23</text>
<text x="242.5" y="150.1">D9</text>
<text x="205.2" y="160.1">R31</text>
<text x="226.5" y="158.4">R57</text>
<text x="245" y="158.4">D14</text>
<text x="257.7" y="158.4">D15</text>
<text x="181.6" y="166.7">R23</text>
<text x="205.2" y="172.8">R32</text>
<text x="242.5" y="170.4">D10</text>
<text x="181.6" y="176.8">R24</text>
<text x="226.5" y="178.8">R58</text>
<text x="245" y="178.8">D16</text>
<text x="257.7" y="178.8">D17</text>
<text x="205.2" y="182.9">R33</text>
<text x="41.9" y="186.7">R22</text>
<text x="63.5" y="191.6">C44</text>
<text x="81.2" y="191.6">C36</text>
<text x="181.6" y="187">R25</text>
<text x="242.5" y="190.8">D11</text>
<text x="130.8" y="197">U36</text>
<text x="181.6" y="197.2">R26</text>
<text x="205.2" y="193.1">R34</text>
<text x="205.2" y="203.2">R35</text>
<text x="181.6" y="207.3">R27</text>
<text x="205.2" y="213.4">R36</text>
<text x="181.6" y="217.5">R28</text>
<text x="181.6" y="227.6">R29</text>
<text x="205.2" y="223.6">R37</text>
<text x="205.2" y="233.7">R38</text>
<text x="278" y="232.6">J6</text>
<text x="181.6" y="237.8">R30</text>
<text x="234.5" y="235.7">C46</text>
<text x="223.5" y="242.4">C45</text>
<text x="259" y="242.4">R39</text>
</g>
<g font-size="3.5" fill="#840000">
<text x="236.1" y="87.9">R14</text>
<text x="236.1" y="93">R15</text>
<text x="236.1" y="98.1">R16</text>
<text x="236.1" y="103.2">R17</text>
<text x="236.1" y="108.3">R18</text>
<text x="236.1" y="113.3">R19</text>
<text x="236.1" y="118.4">R20</text>
<text x="236.1" y="123.5">R21</text>
</g>
<g font-size="3.5" fill="#840084">
<text x="179.8" y="145.7">Color</text>
<text x="192.8" y="145.7">decoder</text>
<text x="210.8" y="145.7">PLD</text>
</g>
<g font-size="3.1" fill="#0000c2">
<text x="226.1" y="210.6">Row tint:</text>
<text x="226.1" y="214.1">for</text>
<text x="232.4" y="214.1">the</text>
<text x="239.2" y="214.1">whole</text>
<text x="242.5" y="210.6">mode</text>
<text x="250.2" y="214.1">row.</text>
<text x="253" y="210.6">byte</text>
<text x="260.3" y="214.1">Off</text>
<text x="261.5" y="210.6">bits</text>
<text x="266.8" y="214.1">in</text>
<text x="269.3" y="210.6">6:4</text>
<text x="271.5" y="214.1">blanking</text>
<text x="276.2" y="210.6">lift</text>
<text x="282.6" y="210.6">R, G, B by about</text>
<text x="287.2" y="214.1">(1N5817</text>
<text x="303.1" y="214.1">to</text>
<text x="308.1" y="214.1">VIDEN).</text>
<text x="312.7" y="210.6">0.2</text>
<text x="319.6" y="210.6">V</text>
<text x="15" y="257.7">U23</text>
<text x="23.2" y="257.7">Q1:Q0</text>
<text x="34.7" y="257.7">=</text>
<text x="39.1" y="257.7">color</text>
<text x="49.2" y="257.7">mode;</text>
<text x="60.8" y="257.7">Q3:Q2</text>
<text x="72.3" y="257.7">=</text>
<text x="76.7" y="257.7">line</text>
<text x="84.5" y="257.7">repeat</text>
<text x="96.6" y="257.7">to</text>
<text x="101.5" y="257.7">U35</text>
<text x="109.7" y="257.7">and</text>
<text x="117.3" y="257.7">Q7 =</text>
<text x="127.9" y="257.7">blank</text>
<text x="138.5" y="257.7">line</text>
<text x="146.2" y="257.7">to</text>
<text x="151.2" y="257.7">U13</text>
<text x="159.4" y="257.7">(sheet</text>
<text x="171.3" y="257.7">8);</text>
<text x="177.6" y="257.7">Q6:Q4</text>
<text x="189.2" y="257.7">=</text>
<text x="193.6" y="257.7">row</text>
<text x="200.9" y="257.7">tint.</text>
<text x="15" y="261.3">DAC_5V: U36's</text>
<text x="40.7" y="261.3">own</text>
<text x="48.7" y="261.3">filtered</text>
<text x="62.2" y="261.3">rail</text>
<text x="69.5" y="261.3">(2.2</text>
<text x="77.9" y="261.3">ohm,</text>
<text x="87.5" y="261.3">220u,</text>
<text x="98.5" y="261.3">C36).</text>
<text x="15" y="264.8">Ladder:</text>
<text x="28.7" y="264.8">2k</text>
<text x="34.3" y="264.8">1 % per</text>
<text x="49.2" y="264.8">bit</text>
<text x="55.2" y="264.8">+</text>
<text x="59.6" y="264.8">2k</text>
<text x="65.2" y="264.8">termination,</text>
<text x="86.7" y="264.8">1k</text>
<text x="92.3" y="264.8">between</text>
<text x="107.2" y="264.8">nodes</text>
<text x="118.5" y="264.8">(LAD7</text>
<text x="129.6" y="264.8">=</text>
<text x="134" y="264.8">out).</text>
<text x="145.2" y="264.8">AGND (GNDA)</text>
<text x="168.7" y="264.8">joins</text>
<text x="178.2" y="264.8">GND at</text>
<text x="191.6" y="264.8">the</text>
<text x="198.4" y="264.8">power</text>
<text x="209.6" y="264.8">input.</text>
</g>
<g font-size="2.8" fill="#006464">
<text x="88.4" y="67.3">+5V</text>
<text x="210.3" y="67.3">+5V</text>
<text x="73.1" y="73.6">+5V</text>
<text x="187.4" y="76.2">+5V</text>
<text x="93.6" y="81.2">100n</text>
<text x="215.5" y="81.2">100n</text>
<text x="250.9" y="87.9">3.3k</text>
<text x="250.9" y="92.9">1.6k</text>
<text x="250.9" y="98">820</text>
<text x="250.9" y="103.1">3.3k</text>
<text x="250.9" y="108.2">1.6k</text>
<text x="250.9" y="113.3">820</text>
<text x="250.9" y="118.3">1.43k</text>
<text x="129" y="124.4">+5V</text>
<text x="250.9" y="123.4">715</text>
<text x="67.5" y="128.3">SN74F377AN</text>
<text x="311.1" y="128.4">VGA</text>
<text x="180" y="141">ATF22V10C-7PX</text>
<text x="245.1" y="142.9">1N4148</text>
<text x="257.8" y="142.9">1N4148</text>
<text x="227.1" y="150.5">910</text>
<text x="242.7" y="154.9">1N5817</text>
<text x="182.5" y="157.4">100n</text>
<text x="205.3" y="164.7">2k</text>
<text x="245.1" y="163.3">1N4148</text>
<text x="257.8" y="163.3">1N4148</text>
<text x="184.1" y="171.4">2k</text>
<text x="227.1" y="170.9">910</text>
<text x="123.3" y="179.1">CD74HCT377E</text>
<text x="205.3" y="177.5">1k</text>
<text x="242.7" y="175.3">1N5817</text>
<text x="184.1" y="181.6">2k</text>
<text x="245.1" y="183.6">1N4148</text>
<text x="257.8" y="183.6">1N4148</text>
<text x="27.9" y="189.2">+5V</text>
<text x="43" y="191.9">2.2</text>
<text x="184.1" y="191.7">2k</text>
<text x="205.3" y="187.6">1k</text>
<text x="227.1" y="191.2">910</text>
<text x="63.6" y="196.7">220u</text>
<text x="81.4" y="196.7">100n</text>
<text x="205.3" y="197.8">1k</text>
<text x="242.7" y="195.6">1N5817</text>
<text x="184.1" y="201.9">2k</text>
<text x="205.3" y="208">1k</text>
<text x="184.1" y="212">2k</text>
<text x="205.3" y="218.1">1k</text>
<text x="184.1" y="222.2">2k</text>
<text x="184.1" y="232.4">2k</text>
<text x="205.3" y="228.3">1k</text>
<text x="205.3" y="238.4">1k</text>
<text x="241.1" y="237.7">22u</text>
<text x="131" y="245.1">SN74HCT574N</text>
<text x="184.1" y="242.5">2k</text>
<text x="223.6" y="247.5">15n</text>
<text x="230.8" y="247.5">C0G</text>
<text x="259.1" y="247.5">10k</text>
<text x="285.1" y="252.1">3.5</text>
<text x="291.5" y="252.1">mm</text>
</g>
<g font-size="2.8" fill="#0f0f0f">
<text x="48.6" y="88.3">DATABUS0</text>
<text x="91.4" y="88.3">PIX0</text>
<text x="207" y="88.3">RED1</text>
<text x="48.6" y="93.4">DATABUS2</text>
<text x="48.6" y="96">DATABUS3</text>
<text x="48.6" y="90.9">DATABUS1</text>
<text x="91.4" y="96">PIX3</text>
<text x="91.4" y="93.4">PIX2</text>
<text x="91.4" y="90.9">PIX1</text>
<text x="207" y="90.9">RED2</text>
<text x="207" y="93.4">RED3</text>
<text x="293.4" y="90.9">VGA_R</text>
<text x="293.4" y="96">VGA_G</text>
<text x="48.6" y="98.5">DATABUS4</text>
<text x="48.6" y="101">DATABUS5</text>
<text x="91.4" y="98.5">PIX4</text>
<text x="91.4" y="101">PIX5</text>
<text x="207" y="101">GRN2</text>
<text x="207" y="98.5">GRN1</text>
<text x="293.4" y="101">VGA_B</text>
<text x="48.6" y="103.6">DATABUS6</text>
<text x="48.6" y="106.1">DATABUS7</text>
<text x="91.4" y="103.6">PIX6</text>
<text x="91.4" y="106.1">PIX7</text>
<text x="207" y="103.6">GRN3</text>
<text x="165.1" y="113.7">LC1</text>
<text x="165.1" y="111.2">LC0</text>
<text x="207" y="108.7">BLU2</text>
<text x="207" y="111.2">BLU3</text>
<text x="112.6" y="139.2">PIX0</text>
<text x="112.6" y="141.7">PIX1</text>
<text x="112.6" y="144.2">PIX2</text>
<text x="112.6" y="146.8">PIX3</text>
<text x="112.6" y="149.3">PIX4</text>
<text x="147.3" y="149.3">LC4</text>
<text x="150.6" y="146.2">LC2</text>
<text x="269.2" y="144.2">VGA_R</text>
<text x="112.6" y="151.9">PIX5</text>
<text x="112.6" y="154.4">PIX6</text>
<text x="147.3" y="154.4">LC6</text>
<text x="147.3" y="151.9">LC5</text>
<text x="112.6" y="156.9">PIX7</text>
<text x="170.2" y="167.1">DAC0</text>
<text x="269.2" y="164.6">VGA_G</text>
<text x="170.2" y="177.3">DAC1</text>
<text x="269.2" y="184.9">VGA_B</text>
<text x="101.6" y="187.4">DAC_5V</text>
<text x="170.2" y="187.4">DAC2</text>
<text x="170.2" y="197.6">DAC3</text>
<text x="120.2" y="205.2">PIX0</text>
<text x="120.2" y="207.7">PIX1</text>
<text x="170.2" y="207.7">DAC4</text>
<text x="120.2" y="212.8">PIX3</text>
<text x="120.2" y="210.3">PIX2</text>
<text x="120.2" y="215.4">PIX4</text>
<text x="120.2" y="220.4">PIX6</text>
<text x="120.2" y="217.9">PIX5</text>
<text x="170.2" y="217.9">DAC5</text>
<text x="120.2" y="223">PIX7</text>
<text x="170.2" y="228.1">DAC6</text>
<text x="170.2" y="238.2">DAC7</text>
<text x="210.8" y="238.2">LAD7</text>
<text x="259.1" y="238.2">AUDIO</text>
</g>
<g font-size="2.8" fill="#000084">
<text x="17" y="91.5">DATABUS[0..7]</text>
<text x="109.2" y="108.7">PIX[0..7]</text>
</g>
<g font-size="2.8" fill="#840000">
<text x="329.7" y="103">~{VGA_HSYNC}</text>
<text x="32.7" y="113.1">CLK</text>
<text x="329.7" y="108.1">~{VGA_VSYNC}</text>
<text x="15.6" y="115.7">~{PIX_LD}</text>
<text x="153.7" y="123.3">H1</text>
<text x="163.9" y="125.8">H2</text>
<text x="163.9" y="120.8">H0</text>
<text x="159.3" y="130.9">VIDEN</text>
<text x="163.3" y="148.7">LC3</text>
<text x="150.6" y="158.9">LC7</text>
<text x="88.5" y="166.5">~{MODE_LD}</text>
<text x="217.3" y="207.5" transform="rotate(-90 217.3 207.5)">VIDEN</text>
<text x="86" y="230">H_VIDEO_ACTIVE</text>
<text x="301" y="277.9">Title:</text>
<text x="310.6" y="277.9">Placard:</text>
<text x="325.4" y="277.9">Video</text>
<text x="335.7" y="277.9">and</text>
<text x="343.4" y="277.9">audio</text>
<text x="353.9" y="277.9">out</text>
</g>
<text font-size="2.8" fill="#840084" x="177.3" y="143.5">+5V</text>
<g font-size="2.8" fill="#009600">
<text x="222.2" y="144.2">LC4</text>
<text x="222.2" y="164.6">LC5</text>
<text x="222.2" y="184.9">LC6</text>
</g>
<g font-size="2.5" fill="#006464">
<text x="69.6" y="90">D0</text>
<text x="69.6" y="92.6">D1</text>
<text x="69.6" y="95.1">D2</text>
<text x="77.3" y="92.6" transform="rotate(-90 77.3 92.6)">VCC</text>
<text x="79.1" y="90">Q0</text>
<text x="79.1" y="92.6">Q1</text>
<text x="79.1" y="95.1">Q2</text>
<text x="178.3" y="90">D0</text>
<text x="178.3" y="92.6">D1</text>
<text x="178.3" y="95.1">D2</text>
<text x="191.6" y="92.1" transform="rotate(-90 191.6 92.1)">VCC</text>
<text x="195.7" y="90">RED1</text>
<text x="195.7" y="92.6">RED2</text>
<text x="195.7" y="95.1">RED3</text>
<text x="69.6" y="97.6">D3</text>
<text x="69.6" y="100.2">D4</text>
<text x="79.1" y="97.6">Q3</text>
<text x="79.1" y="100.2">Q4</text>
<text x="178.3" y="97.6">D3</text>
<text x="178.3" y="100.2">D4</text>
<text x="195.4" y="100.2">GRN1</text>
<text x="69.6" y="102.7">D5</text>
<text x="69.6" y="105.3">D6</text>
<text x="69.6" y="107.8">D7</text>
<text x="79.1" y="102.7">Q5</text>
<text x="79.1" y="105.3">Q6</text>
<text x="79.1" y="107.8">Q7</text>
<text x="178.3" y="102.7">D5</text>
<text x="178.3" y="105.3">D6</text>
<text x="178.3" y="107.8">D7</text>
<text x="195.4" y="102.7">GRN2</text>
<text x="195.4" y="105.3">GRN3</text>
<text x="69.6" y="112.9">CP</text>
<text x="178.3" y="112.9">MODE0</text>
<text x="195.7" y="110.3">BLU2</text>
<text x="195.7" y="112.9">BLU3</text>
<text x="69.6" y="115.4">~{E}</text>
<text x="77.3" y="115.8" transform="rotate(-90 77.3 115.8)">GND</text>
<text x="178.3" y="115.4">MODE1</text>
<text x="178.3" y="120.5">H0</text>
<text x="178.3" y="123">H1</text>
<text x="178.3" y="125.6">H2</text>
<text x="178.3" y="130.7">VIDEN</text>
<text x="191.6" y="131.6" transform="rotate(-90 191.6 131.6)">GND</text>
<text x="125.5" y="140.8">D0</text>
<text x="125.5" y="143.4">D1</text>
<text x="133.2" y="143.4" transform="rotate(-90 133.2 143.4)">VCC</text>
<text x="135" y="140.8">Q0</text>
<text x="135" y="143.4">Q1</text>
<text x="125.5" y="145.9">D2</text>
<text x="125.5" y="148.4">D3</text>
<text x="135" y="145.9">Q2</text>
<text x="135" y="148.4">Q3</text>
<text x="125.5" y="151">D4</text>
<text x="125.5" y="153.5">D5</text>
<text x="135" y="151">Q4</text>
<text x="135" y="153.5">Q5</text>
<text x="125.5" y="156.1">D6</text>
<text x="125.5" y="158.6">D7</text>
<text x="135" y="156.1">Q6</text>
<text x="135" y="158.6">Q7</text>
<text x="125.5" y="163.7">CP</text>
<text x="125.5" y="166.2">~{E}</text>
<text x="133.2" y="166.6" transform="rotate(-90 133.2 166.6)">GND</text>
<text x="133.1" y="206.9">D0</text>
<text x="133.1" y="209.4">D1</text>
<text x="140.8" y="209.5" transform="rotate(-90 140.8 209.5)">VCC</text>
<text x="142.6" y="206.9">Q0</text>
<text x="142.6" y="209.4">Q1</text>
<text x="133.1" y="211.9">D2</text>
<text x="133.1" y="214.5">D3</text>
<text x="142.6" y="211.9">Q2</text>
<text x="142.6" y="214.5">Q3</text>
<text x="133.1" y="217">D4</text>
<text x="133.1" y="219.6">D5</text>
<text x="142.6" y="217">Q4</text>
<text x="142.6" y="219.6">Q5</text>
<text x="133.1" y="222.1">D6</text>
<text x="133.1" y="224.6">D7</text>
<text x="142.6" y="222.1">Q6</text>
<text x="142.6" y="224.6">Q7</text>
<text x="133.1" y="229.7">Cp</text>
<text x="133.1" y="232.3">OE</text>
<text x="140.8" y="232.7" transform="rotate(-90 140.8 232.7)">GND</text>
</g>
<g font-size="2.1" fill="#a90000">
<text x="65.2" y="88.6">3</text>
<text x="75.9" y="85.3" transform="rotate(-90 75.9 85.3)">20</text>
<text x="85.6" y="88.6">2</text>
<text x="175.7" y="88.6">2</text>
<text x="190.2" y="86.6" transform="rotate(-90 190.2 86.6)">24</text>
<text x="203" y="88.6">15</text>
<text x="310.4" y="88.6">6</text>
<text x="65.2" y="91.2">4</text>
<text x="65.2" y="93.7">7</text>
<text x="85.6" y="91.2">5</text>
<text x="85.6" y="93.7">6</text>
<text x="175.7" y="91.2">3</text>
<text x="175.7" y="93.7">4</text>
<text x="203" y="91.2">16</text>
<text x="203" y="93.7">21</text>
<text x="310.4" y="91.2">1</text>
<text x="310.4" y="93.7">7</text>
<text x="319.8" y="91.2">11</text>
<text x="64.5" y="98.8">13</text>
<text x="64.5" y="101.3">14</text>
<text x="65.2" y="96.3">8</text>
<text x="84.9" y="98.8">12</text>
<text x="84.9" y="101.3">15</text>
<text x="85.6" y="96.3">9</text>
<text x="175.7" y="96.3">5</text>
<text x="175.7" y="98.8">6</text>
<text x="175.7" y="101.3">7</text>
<text x="203" y="98.8">17</text>
<text x="203" y="101.3">20</text>
<text x="310.4" y="96.3">2</text>
<text x="310.4" y="98.8">8</text>
<text x="310.4" y="101.3">3</text>
<text x="319.8" y="96.3">12</text>
<text x="319.8" y="101.3">13</text>
<text x="64.5" y="103.9">17</text>
<text x="64.5" y="106.4">18</text>
<text x="84.9" y="103.9">16</text>
<text x="84.9" y="106.4">19</text>
<text x="175.7" y="103.9">8</text>
<text x="175.7" y="106.4">9</text>
<text x="203" y="103.9">19</text>
<text x="310.4" y="103.9">9</text>
<text x="310.4" y="106.4">4</text>
<text x="319.8" y="106.4">14</text>
<text x="64.5" y="111.5">11</text>
<text x="175" y="111.5">10</text>
<text x="203" y="109">22</text>
<text x="203" y="111.5">18</text>
<text x="309.6" y="109">10</text>
<text x="310.4" y="111.5">5</text>
<text x="319.8" y="111.5">15</text>
<text x="65.2" y="114">1</text>
<text x="175" y="114">11</text>
<text x="175" y="119.1">13</text>
<text x="316" y="118.3" transform="rotate(-90 316 118.3)">0</text>
<text x="75.9" y="120.9" transform="rotate(-90 75.9 120.9)">10</text>
<text x="175" y="124.2">14</text>
<text x="175.7" y="121.7">1</text>
<text x="175" y="129.3">23</text>
<text x="131.8" y="136.1" transform="rotate(-90 131.8 136.1)">20</text>
<text x="190.2" y="134.9" transform="rotate(-90 190.2 134.9)">12</text>
<text x="121.1" y="139.4">3</text>
<text x="121.1" y="142">4</text>
<text x="141.4" y="139.4">2</text>
<text x="141.4" y="142">5</text>
<text x="120.4" y="149.6">13</text>
<text x="121.1" y="144.5">7</text>
<text x="121.1" y="147.1">8</text>
<text x="140.7" y="149.6">12</text>
<text x="141.4" y="144.5">6</text>
<text x="141.4" y="147.1">9</text>
<text x="120.4" y="152.1">14</text>
<text x="120.4" y="154.7">17</text>
<text x="140.7" y="152.1">15</text>
<text x="140.7" y="154.7">16</text>
<text x="120.4" y="157.2">18</text>
<text x="140.7" y="157.2">19</text>
<text x="120.4" y="162.3">11</text>
<text x="121.1" y="164.8">1</text>
<text x="131.8" y="171.7" transform="rotate(-90 131.8 171.7)">10</text>
<text x="139.4" y="202.2" transform="rotate(-90 139.4 202.2)">20</text>
<text x="128.7" y="205.5">2</text>
<text x="128.7" y="208">3</text>
<text x="148.4" y="205.5">19</text>
<text x="148.4" y="208">18</text>
<text x="128.7" y="210.6">4</text>
<text x="128.7" y="213.1">5</text>
<text x="128.7" y="215.6">6</text>
<text x="148.4" y="210.6">17</text>
<text x="148.4" y="213.1">16</text>
<text x="148.4" y="215.6">15</text>
<text x="128.7" y="218.2">7</text>
<text x="128.7" y="220.7">8</text>
<text x="148.4" y="218.2">14</text>
<text x="148.4" y="220.7">13</text>
<text x="128.7" y="223.3">9</text>
<text x="148.4" y="223.3">12</text>
<text x="128" y="228.3">11</text>
<text x="128.7" y="230.9">1</text>
<text x="139.4" y="237.7" transform="rotate(-90 139.4 237.7)">10</text>
<text x="277.5" y="238.5">T</text>
<text x="276.6" y="243.6">R2</text>
<text x="276.6" y="241">R1</text>
<text x="277.3" y="246.1">S</text>
</g>
<text font-size="2.1" fill="#0f0f0f" x="90.9" y="184.9">PWR_FLAG</text>
<g font-size="2.1" fill="#840000">
<text x="301" y="262">Chip</text>
<text x="301" y="259">PCB</text>
<text x="306.8" y="259">PLC-1001,</text>
<text x="307.2" y="262">numbers</text>
<text x="318" y="262">U1-U42</text>
<text x="320.6" y="259">assembly</text>
<text x="328.6" y="262">=</text>
<text x="331.8" y="262">docs/architecture/CHIPS.md;</text>
<text x="332.2" y="259">PLC-2001</text>
<text x="366.4" y="262">decoupling</text>
<text x="379.9" y="262">Cn</text>
<text x="384.1" y="262">goes</text>
<text x="390.6" y="262">with</text>
<text x="396.4" y="262">Un</text>
<text x="301" y="268.2">Placard</text>
<text x="301" y="265">Generated</text>
<text x="311.3" y="268.2">computer</text>
<text x="313.5" y="265">by</text>
<text x="317.3" y="265">src/scripts/gen_kicad_schematic.py;</text>
<text x="360.2" y="265">plan</text>
<text x="366.4" y="265">in</text>
<text x="369.8" y="265">docs/hardware/SCHEMATIC_PLAN.md</text>
<text x="301" y="273.7">File:</text>
<text x="301" y="271">Sheet:</text>
<text x="307.1" y="273.7">video_out.kicad_sch</text>
<text x="309.2" y="271">/Video</text>
<text x="318.1" y="271">and</text>
<text x="323.5" y="271">audio</text>
<text x="330.9" y="271">out/</text>
<text x="301" y="281.1">Size:</text>
<text x="307.6" y="281.1">A3</text>
<text x="323" y="281.1">Date:</text>
<text x="330" y="281.1">2026-11-02</text>
<text x="386" y="281.3">Rev:</text>
<text x="392.4" y="281.3">A</text>
<text x="301" y="283.9">KiCad</text>
<text x="308.7" y="283.9">E.D.A.</text>
<text x="316.3" y="283.9">9.0.8</text>
<text x="386" y="283.9">Id:</text>
<text x="390.1" y="283.9">9/11</text>
</g>
<g font-size="1.8" fill="#840000">
<text x="35" y="11.9">1</text>
<text x="85" y="11.9">2</text>
<text x="135" y="11.9">3</text>
<text x="185" y="11.9">4</text>
<text x="235" y="11.9">5</text>
<text x="285" y="11.9">6</text>
<text x="335" y="11.9">7</text>
<text x="385" y="11.9">8</text>
<text x="10.3" y="35.9">A</text>
<text x="408.3" y="35.9">A</text>
<text x="10.3" y="85.9">B</text>
<text x="408.2" y="85.9">B</text>
<text x="10.3" y="135.9">C</text>
<text x="408.2" y="135.9">C</text>
<text x="10.3" y="185.9">D</text>
<text x="408.2" y="185.9">D</text>
<text x="10.3" y="235.9">E</text>
<text x="408.3" y="235.9">E</text>
<text x="10.3" y="285.9">F</text>
<text x="35" y="286.9">1</text>
<text x="85" y="286.9">2</text>
<text x="135" y="286.9">3</text>
<text x="185" y="286.9">4</text>
<text x="235" y="286.9">5</text>
<text x="285" y="286.9">6</text>
<text x="335" y="286.9">7</text>
<text x="385" y="286.9">8</text>
<text x="408.3" y="285.9">F</text>
</g>
</svg>
